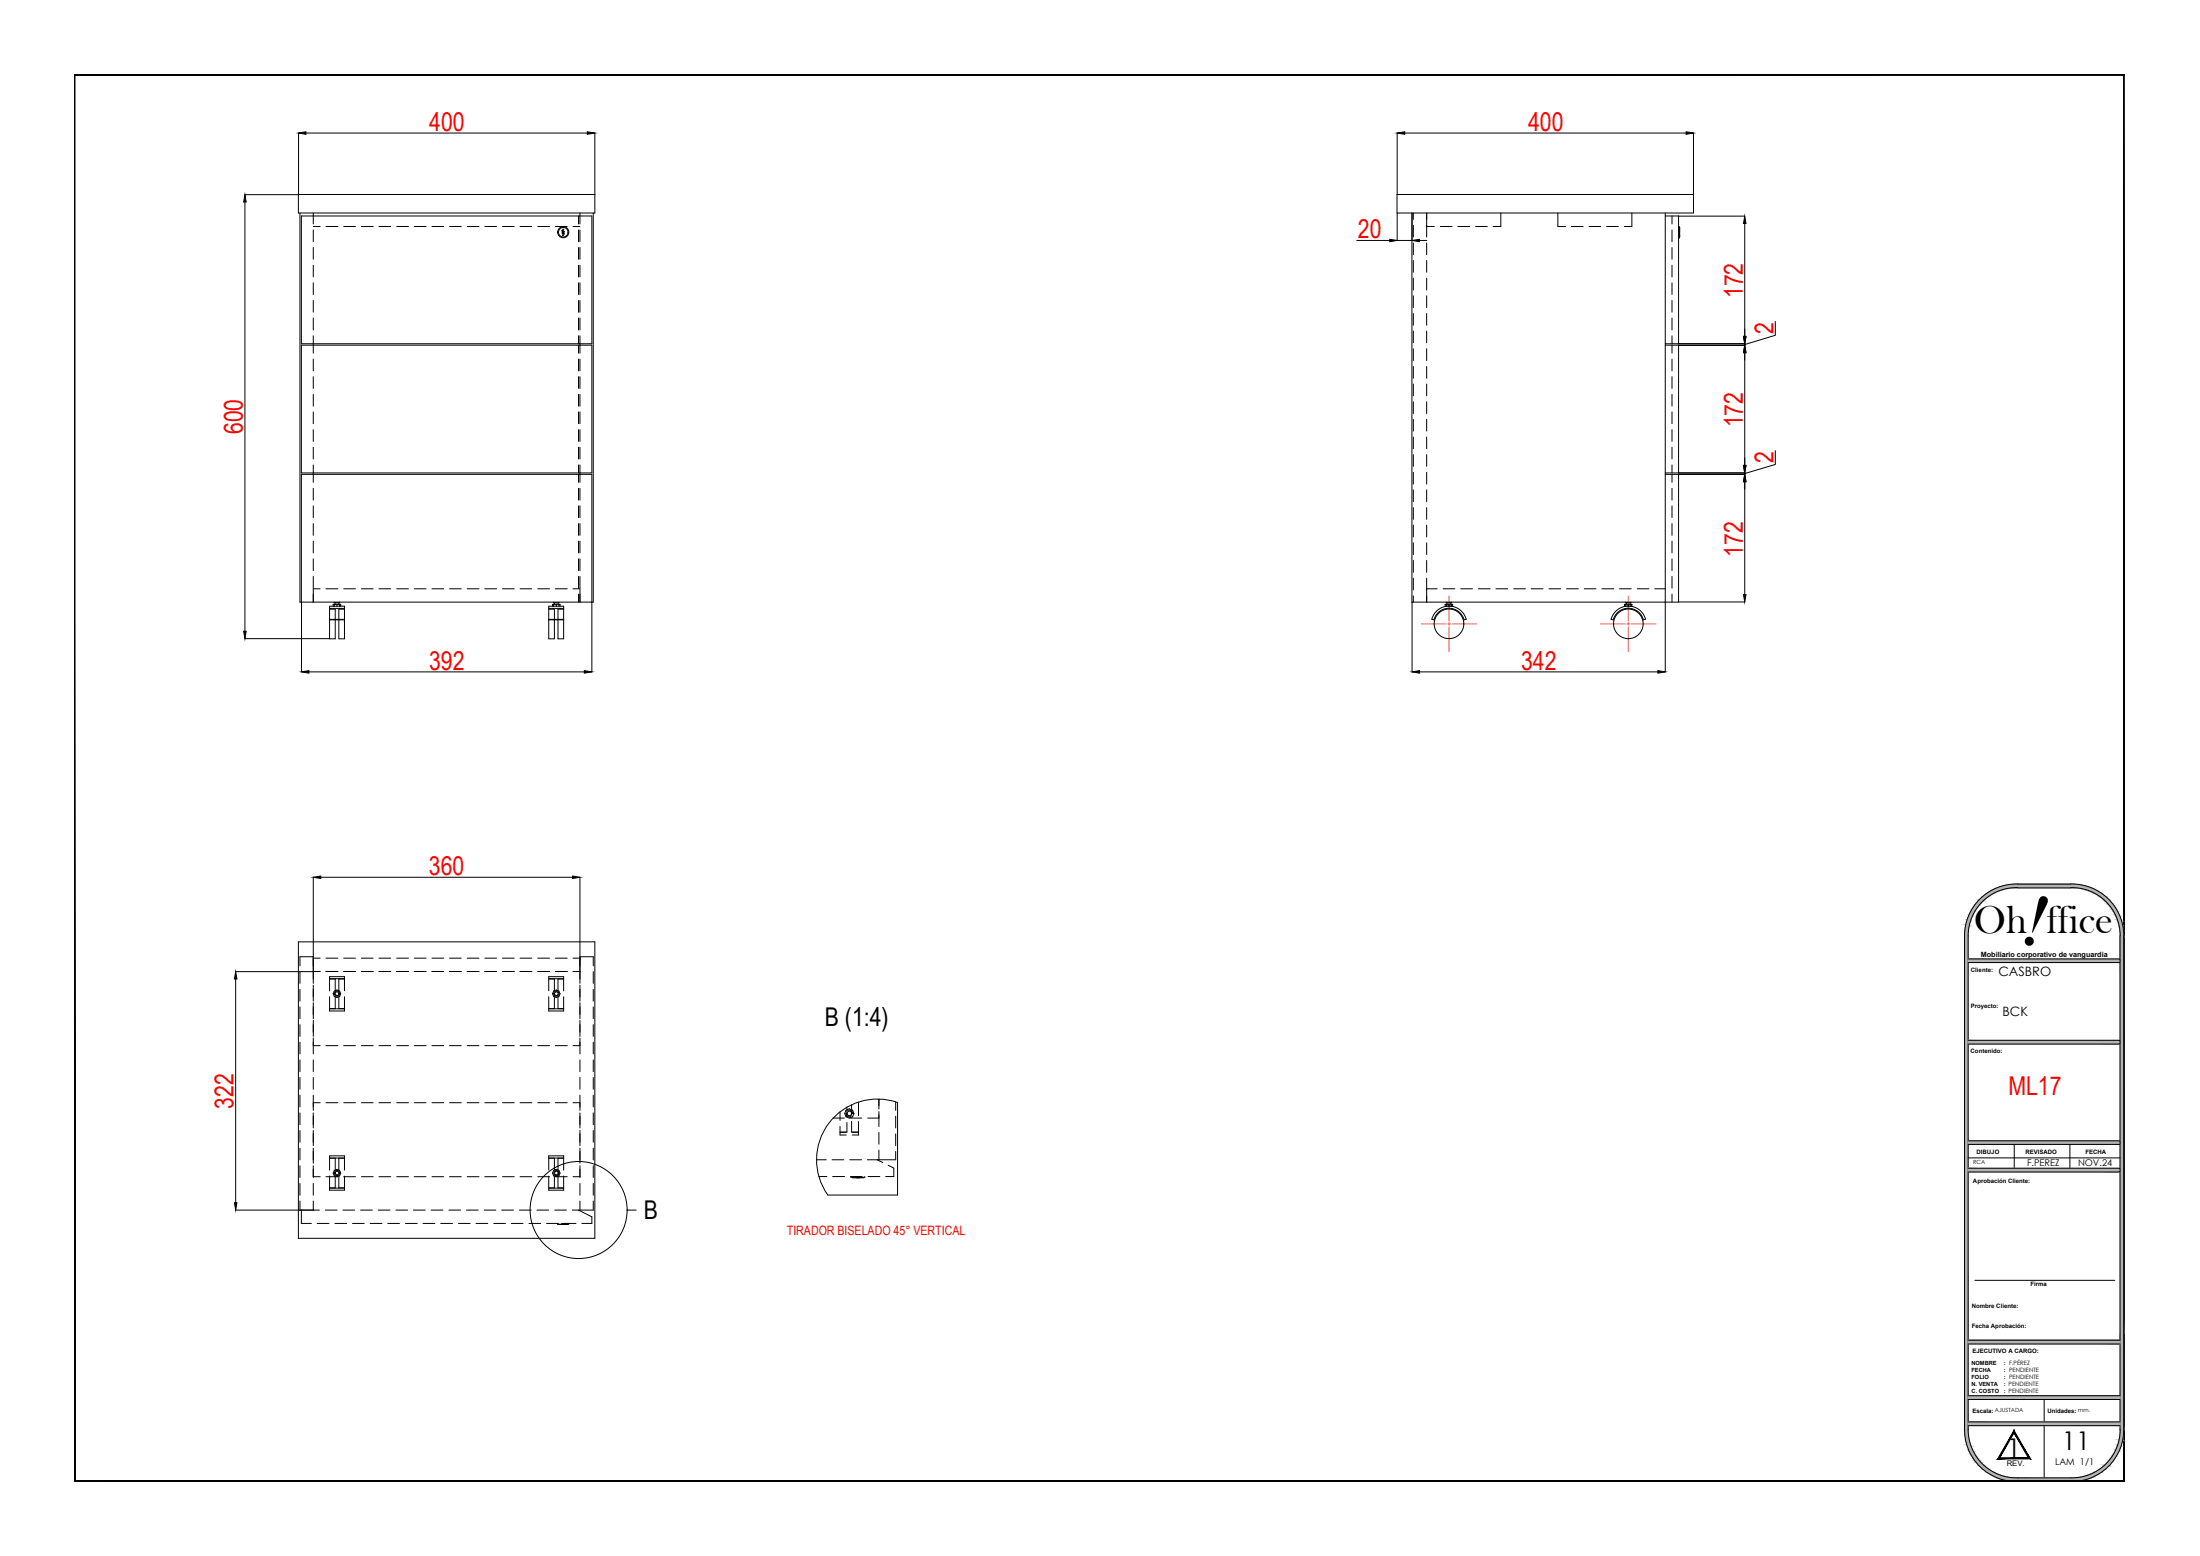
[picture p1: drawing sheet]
<svg xmlns="http://www.w3.org/2000/svg" width="594mm" height="420mm" viewBox="0 0 594 420" stroke-linecap="round" stroke-linejoin="round" font-family="sans-serif">
<g fill="#000" stroke="#000" stroke-width=".27">
<path d="M20 20.1v.2l553.6-.2zM20 20.3l553.6-.2v.2z"/>
<path d="M543.9 386.3v.6l4.4 7zM543.9 386.9l4.4 7-.6-.3zM539.4 393.9h8.9l-.6-.3zM539.4 393.9l.6-.3h7.7zM543.9 386.3l-4.5 7.6 .6-.3zM543.9 386.3v.6l-3.9 6.7z"/>
<path d="M20 400h553.6l-.2-.2zM20 400l.2-.2h553.2zM20 20.1v379.9l.2-.2zM20 20.1l.2 .2v379.5zM20 20.1l.2 .2 553.4-.2zM20.2 20.3l553.4-.2-.2 .2zM573.6 20.1l-.2 .2 .2 379.7zM573.4 20.3l.2 379.7-.2-.2z"/>
<path d="M20 400h553.6v-.2zM20 399.8h553.6l-553.6 .2z"/>
</g>
<g fill="none" stroke="#000" stroke-width=".27">
<path d="M544.9 239.8h14.2M544.9 238.7h14.2M544.9 239.7a13 13 0 0 0-13.4 13v133.4M544.9 238.7a14 14 0 0 0-14.4 14v133.4a13.9 13.9 0 0 0 14.4 13.9h14.2a14 14 0 0 0 14.4-13.9v-133.4a14 14 0 0 0-14.4-14M559.1 239.7a13 13 0 0 1 13.4 13M531.5 258.9h41v1h-41M572.5 252.7v133.4M531.5 280.9h41v1h-41M531.5 308h41v1h-41M531.5 315.5h41v1h-41M531.5 312.7h41M543.9 309v6.5"/>
<path d="M558.9 309v6.5M533.3 345.7h37.7M531.5 376.9h41M531.5 377.9h41M531.5 361.9h41M531.5 362.9h41M552 377.9v6M531.5 386a13 13 0 0 0 13.4 13.1h14.2M531.5 385h41M531.5 383.9h41M552 385v14.1M572.5 386a13 13 0 0 1-13.4 13.1"/>
</g>
<g fill="#b3b3b3" stroke="#b3b3b3" stroke-width=".27">
<path d="M544.9 238.7l15.6 .1zM543.4 238.8h17.1z"/>
<path d="M543.4 238.8l18.6 .2-1.5-.2zM541.9 239l1.5-.2 18.6 .2z"/>
<path d="M541.9 239l21.6 .3-1.5-.3zM540.5 239.3l1.4-.3 21.6 .3z"/>
<path d="M540.5 239.3l24.2 .5-1.2-.5zM539.3 239.8l1.2-.5 24.2 .5z"/>
<path d="M559.1 239.8h5.6zM559.1 239.8h5.6z"/>
<path d="M539.3 239.8h5.6zM539.2 239.8h4.3z"/>
<path d="M560.5 239.8h4.4zM560.5 239.8h4.4z"/>
<path d="M539.2 239.8h4.3zM539.1 239.8h4z"/>
<path d="M560.8 239.8l4.4 .1zM560.8 239.8l4.4 .1z"/>
<path d="M539.1 239.8h4zM538.8 239.9h3.3z"/>
<path d="M561.8 239.9l4 .4-.6-.4zM561.8 239.9l4 .4h-2.6z"/>
<path d="M538.8 239.9l2 .4 1.3-.4zM538.1 240.3l.7-.4 2 .4z"/>
<path d="M563.2 240.3l3 .2-.4-.2zM563.2 240.3l3 .2h-2.5z"/>
<path d="M538.1 240.3l2.1 .2 .6-.2zM537.7 240.5l.4-.2 2.1 .2z"/>
<path d="M563.7 240.5l2.9 .2-.4-.2zM563.7 240.5l2.9 .2h-2.1z"/>
<path d="M537.7 240.5l1.8 .2 .7-.2zM537.3 240.7l.4-.2 1.8 .2z"/>
<path d="M564.5 240.7l3 .5-.9-.5zM564.5 240.7l3 .5h-1.9z"/>
<path d="M537.3 240.7l1.1 .5 1.1-.5zM536.5 241.2l.8-.5 1.1 .5z"/>
<path d="M565.6 241.2l2 .1zM565.6 241.2l2 .1z"/>
<path d="M536.5 241.2h1.9zM536.3 241.3h1.9z"/>
<path d="M565.8 241.3l2.8 .8-1-.8zM565.8 241.3l2.8 .8h-1.7z"/>
<path d="M536.3 241.3l.8 .8 1.1-.8zM535.4 242.1l.9-.8 .8 .8z"/>
<path d="M566.9 242.1l1.8 .1zM566.9 242.1l1.8 .1z"/>
<path d="M535.4 242.1h1.7zM535.3 242.2h1.6z"/>
<path d="M567.1 242.2l2.3 .7-.7-.7zM567.1 242.2l2.3 .7h-1.4z"/>
<path d="M535.3 242.2l.7 .7 .9-.7zM535.3 242.2l.7 .7h-1.5z"/>
<path d="M568 242.9l1.7 .3-.3-.3zM568 242.9l1.7 .3h-1.4z"/>
<path d="M534.5 242.9l1.2 .3 .3-.3zM534.5 242.9l1.2 .3h-1.5z"/>
<path d="M568.3 243.2l2 .7-.6-.7zM568.3 243.2l2 .7h-1.3z"/>
<path d="M534.2 243.2l.7 .7 .8-.7zM534.2 243.2l.7 .7h-1.2z"/>
<path d="M569 243.9l1.7 .5-.4-.5zM569 243.9l1.7 .5h-1.3z"/>
<path d="M533.7 243.9l.9 .5 .3-.5zM533.7 243.9l.9 .5h-1.4z"/>
<path d="M569.4 244.4l1.7 .6-.4-.6zM569.4 244.4l1.7 .6h-1.2z"/>
<path d="M533.2 244.4l.8 .6 .6-.6zM533.2 244.4l.8 .6h-1.1z"/>
<path d="M569.9 245l1.6 .6-.4-.6zM569.9 245l1.6 .6h-1.2z"/>
<path d="M532.9 245l.7 .6 .4-.6zM532.9 245l.7 .6h-1.2z"/>
<path d="M570.3 245.6l1.5 .5-.3-.5zM570.3 245.6l1.5 .5h-1.1z"/>
<path d="M532.4 245.6l.9 .5 .3-.5zM532.4 245.6l.9 .5h-1.2z"/>
<path d="M570.7 246.1l1.5 .9-.4-.9zM570.7 246.1l1.5 .9h-1.1z"/>
<path d="M532.1 246.1l.8 .9 .4-.9zM532.1 246.1l.8 .9h-1.2z"/>
<path d="M571.1 247l1.3 .3-.2-.3zM571.1 247l1.3 .3h-1.1z"/>
<path d="M531.7 247l1 .3 .2-.3zM531.7 247l1 .3h-1.1z"/>
<path d="M571.3 247.3l1.5 1-.4-1zM571.3 247.3l1.5 1h-1.1z"/>
<path d="M531.6 247.3l.7 1 .4-1zM531.6 247.3l.7 1h-1.1z"/>
<path d="M571.7 248.3l1.2 .4-.1-.4zM571.7 248.3l1.2 .4h-1.1z"/>
<path d="M531.2 248.3l.9 .4 .2-.4zM531.2 248.3l.9 .4h-1z"/>
<path d="M571.8 248.7l1.4 1.1-.3-1.1zM571.8 248.7l1.4 1.1h-1.1z"/>
<path d="M531.1 248.7l.7 1.1 .3-1.1zM531.1 248.7l.7 1.1h-1z"/>
<path d="M572.1 249.8l1.1 .2v-.2zM572.1 249.8l1.1 .2h-1z"/>
<path d="M530.8 249.8l1 .2v-.2zM530.8 249.8l1 .2h-1.1z"/>
<path d="M572.2 250l1.2 1.2-.2-1.2zM572.2 250l1.2 1.2h-1z"/>
<path d="M530.7 250l.9 1.2 .2-1.2zM530.7 250l.9 1.2h-1z"/>
<path d="M572.4 251.2l1 .2zM572.4 251.2l1 .2z"/>
<path d="M530.6 251.2l1 .2zM530.6 251.2l1 .2z"/>
<path d="M572.4 251.4l1.1 1.3-.1-1.3zM572.4 251.4l1.1 1.3h-1z"/>
<path d="M530.5 251.4l1 1.3 .1-1.3zM530.5 251.4l1 1.3h-1z"/>
<path d="M572.5 252.7l1 107.5v-107.5zM572.5 252.7l1 107.5h-1z"/>
<path d="M530.5 252.7l1 107.5v-107.5zM530.5 252.7l1 107.5h-1z"/>
<path d="M572.5 360.2l1 25.9v-25.9zM572.5 360.2l1 25.9h-1z"/>
<path d="M530.5 360.2l1 25.9v-25.9zM530.5 360.2l1 25.9h-1z"/>
<path d="M572.5 386.1l.9 1.4 .1-1.4zM572.5 386.1l.9 1.4h-1z"/>
<path d="M530.5 386.1l1.1 1.4-.1-1.4zM530.5 386.1l1.1 1.4h-1.1z"/>
<path d="M572.4 387.5h1zM572.4 387.5h1z"/>
<path d="M530.5 387.5h1.1zM530.5 387.5h1.1z"/>
<path d="M572.4 387.5l.8 1.3 .2-1.3zM572.4 387.5l.8 1.3h-1z"/>
<path d="M530.6 387.5l1.2 1.3-.2-1.3zM530.6 387.5l1.2 1.3h-1.1z"/>
<path d="M572.2 388.8l1 .2v-.2zM572.2 388.8l1 .2h-1.1z"/>
<path d="M530.7 388.8l1.1 .2v-.2zM530.7 388.8l1.1 .2h-1z"/>
<path d="M572.1 389l.8 1.2 .3-1.2zM572.1 389l.8 1.2h-1.1z"/>
<path d="M530.8 389l1.3 1.2-.3-1.2zM530.8 389l1.3 1.2h-1z"/>
<path d="M571.8 390.2l1 .3 .1-.3zM571.8 390.2l1 .3h-1.1z"/>
<path d="M531.1 390.2l1.2 .3-.2-.3zM531.1 390.2l1.2 .3h-1.1z"/>
<path d="M571.7 390.5l.7 .9 .4-.9zM571.7 390.5l.7 .9h-1.1z"/>
<path d="M531.2 390.5l1.5 .9-.4-.9zM531.2 390.5l1.5 .9h-1.1z"/>
<path d="M571.3 391.4l.9 .5 .2-.5zM571.3 391.4l.9 .5h-1.1z"/>
<path d="M531.6 391.4l1.3 .5-.2-.5zM531.6 391.4l1.3 .5h-1.2z"/>
<path d="M571.1 391.9l.7 .8 .4-.8zM571.1 391.9l.7 .8h-1.1z"/>
<path d="M531.7 391.9l1.6 .8-.4-.8zM531.7 391.9l1.6 .8h-1.2z"/>
<path d="M570.7 392.7l.8 .5 .3-.5zM570.7 392.7l.8 .5h-1.2z"/>
<path d="M532.1 392.7l1.5 .5-.3-.5zM532.1 392.7l1.5 .5h-1.2z"/>
<path d="M570.3 393.2l.8 .6 .4-.6zM570.3 393.2l.8 .6h-1.2z"/>
<path d="M532.4 393.2l1.6 .6-.4-.6zM532.4 393.2l1.6 .6h-1.1z"/>
<path d="M569.9 393.8l.8 .6 .4-.6zM569.9 393.8l.8 .6h-1.3z"/>
<path d="M532.9 393.8l1.7 .6-.6-.6zM532.9 393.8l1.7 .6h-1.4z"/>
<path d="M569.4 394.4l.9 .5 .4-.5zM569.4 394.4l.9 .5h-1.3z"/>
<path d="M533.2 394.4l1.7 .5-.3-.5zM533.2 394.4l1.7 .5h-1.2z"/>
<path d="M569 394.9l.7 .7 .6-.7zM568.3 395.6l.7-.7 .7 .7z"/>
<path d="M533.7 394.9l2 .7-.8-.7zM533.7 394.9l2 .7h-1.5z"/>
<path d="M568.3 395.6l1.1 .2 .3-.2zM568 395.8l.3-.2 1.1 .2z"/>
<path d="M534.2 395.6l1.8 .2-.3-.2zM534.2 395.6l1.8 .2h-1.5z"/>
<path d="M568 395.8l.7 .8 .7-.8zM567.1 396.6l.9-.8 .7 .8z"/>
<path d="M534.5 395.8l2.4 .8-.9-.8zM534.5 395.8l2.4 .8h-1.6z"/>
<path d="M567.1 396.6h1.6zM567.1 396.6l1.5 .1h-1.7z"/>
<path d="M535.3 396.6l1.8 .1zM535.3 396.6l1.8 .1z"/>
<path d="M566.9 396.7l.7 .8 1-.8zM565.8 397.5l1.1-.8 .7 .8z"/>
<path d="M535.4 396.7l2.8 .8-1.1-.8zM535.4 396.7l2.8 .8h-1.9z"/>
<path d="M565.8 397.5h1.8zM565.6 397.5h1.9z"/>
<path d="M536.3 397.5h2.1zM536.3 397.5h2.1z"/>
<path d="M565.6 397.5l1 .5 .9-.5zM564.5 398l1.1-.5 1 .5z"/>
<path d="M536.5 397.5l3 .5-1.1-.5zM536.5 397.5l3 .5h-2.2z"/>
<path d="M564.5 398l1.7 .3 .4-.3zM563.7 398.3l.8-.3 1.7 .3z"/>
<path d="M537.3 398l2.9 .3-.7-.3zM537.3 398l2.9 .3h-2.5z"/>
<path d="M563.7 398.3l2.1 .2 .4-.2zM563.2 398.5l.5-.2 2.1 .2z"/>
<path d="M537.7 398.3l3.1 .2-.6-.2zM537.7 398.3l3.1 .2h-2.7z"/>
<path d="M563.2 398.5l2 .4 .6-.4zM561.8 398.9l1.4-.4 2 .4z"/>
<path d="M538.1 398.5l4 .4-1.3-.4zM538.1 398.5l4 .4h-3.3z"/>
<path d="M561.8 398.9h3.4zM560.8 399h4.1z"/>
<path d="M538.8 398.9l4.3 .1zM538.8 398.9l4.3 .1z"/>
<path d="M560.8 399h4.1zM560.5 399h4.2z"/>
<path d="M539.1 399h4.4zM539.1 399h4.4z"/>
<path d="M560.5 399h4.2zM559.1 399.1h5.6z"/>
<path d="M539.2 399l5.7 .1zM539.2 399l5.7 .1z"/>
<path d="M539.3 399.1l24.2 .4 1.2-.4zM539.3 399.1l24.2 .4h-23z"/>
<path d="M540.5 399.5l21.5 .3 1.5-.3zM540.5 399.5l21.5 .3h-20.1z"/>
<path d="M541.9 399.8l18.6 .2 1.5-.2zM541.9 399.8l18.6 .2h-17.1z"/>
<path d="M543.4 400h17.1zM543.4 400h15.7z"/>
<path d="M531.5 308l41 1v-1zM531.5 308l41 1h-41z"/>
<path d="M531.5 383.9l41 1.1v-1.1zM531.5 383.9l41 1.1h-41z"/>
<path d="M531.5 315.5l41 1v-1zM531.5 315.5l41 1h-41z"/>
<path d="M531.5 376.9l41 1v-1zM531.5 376.9l41 1h-41z"/>
<path d="M531.5 280.9l41 1v-1zM531.5 280.9l41 1h-41z"/>
<path d="M531.5 258.9l41 1v-1zM531.5 258.9l41 1h-41z"/>
<path d="M531.5 361.9l41 1v-1zM531.5 361.9l41 1h-41z"/>
</g>
<g fill="none" stroke="#000" stroke-width=".27">
<path d="M80.6 35.9v16.7h-14.5M82.6 35.9h76M160.6 35.9v16.7M377.3 35.9v16.7M379.3 35.9h76M457.3 35.9v16.7M66.1 54.6v115.9M377.3 57.6v7.3h4v-7.3M453.3 58.4h17.8M366.4 64.9h8.9M383.3 64.9h2M471.1 60.4v30.4"/>
<path d="M453.3 93.2h17.8M453.3 92.8h17.8M471.1 93.2v-.4v.4M471.1 95.2v30.5M479.4 86.8v3.7l-8.3 2.5M453.3 128.1h17.8M453.3 127.7h17.8M471.1 128.1v-.4v.4M471.1 130.1v30.5M479.4 121.7v3.7l-8.3 2.5M66.1 172.5h22.9M81.4 162.5v18.9"/>
<path d="M159.8 162.5v18.9M381.3 162.5v18.9M449.7 162.5v18.9M453.3 162.5h17.8M83.4 181.4h74.4M383.3 181.4h64.4M84.6 236.9v25.5h-21M86.6 236.9h68M156.6 236.9v25.5M63.6 264.4v60.4M63.6 326.8h21"/>
</g>
<g fill="#000" stroke="#000" stroke-width=".27">
<path d="M80.6 35.9l2-.3v.7zM158.6 35.6l2 .3-2 .4zM377.3 35.9l2-.3v.7zM455.3 35.6l2 .3-2 .4zM66.1 52.6l.4 2h-.7zM375.3 64.6l2 .3-2 .4zM381.3 64.9l2-.3v.7zM471.1 58.4l.4 2h-.7zM471.1 93.2l.4 2h-.7zM470.8 90.8h.7l-.4 2zM471.1 128.1l.4 2h-.7zM470.8 125.7h.7l-.4 2z"/>
<path d="M65.8 170.5h.7l-.4 2zM470.8 160.6h.7l-.4 1.9zM81.4 181.4l2-.3v.7zM157.8 181.1l2 .3-2 .4zM381.3 181.4l2-.3v.7zM447.7 181.1l2 .3-2 .4zM84.6 236.9l2-.4v.7zM154.6 236.5l2 .4-2 .3zM63.6 262.4l.4 2h-.7zM63.3 324.8h.7l-.4 2z"/>
</g>
<!-- layer: MD_Annotation -->
<g fill="none" stroke="#000" stroke-width=".27">
<path d="M169.3 326.8h2.5"/>
<circle cx="156.2" cy="326.7" r="13.1"/>
</g>
<path d="M383.8 168.5h6.7M390.9 168.5h.8M391.3 160.9v6.8M391.3 168v.9M391.3 169.3v6.7M392.1 168.5h6.7M432.2 168.5h6.7M439.3 168.5h.8M439.7 160.9v6.8M439.7 168v.9M439.7 169.3v6.7M440.5 168.5h6.7" fill="none" stroke="#cd6928" stroke-width=".27"/>
<!-- layer: MD_Visible -->
<g fill="none" stroke="#000" stroke-width=".27">
<path d="M80.6 52.5h80v5h-80zM81 57.5v105.1h79.2v-105.1M81.4 58.3h78.4v34.5h-78.4zM84.6 57.5v.8M156.6 57.5v.8M377.2 52.5h80.1v5h-80.1zM381.3 57.5v105.1h72v-34.5h-3.6M449.7 58.3h3.6v34.5h-3.6M449.7 57.5v105.1M152.1 63.1l-.2 .4 .2 .1 .2-.4M152.2 63l.2 .2M152.2 62.8v.2"/>
<path d="M152.3 62.5l-.4-.2 .3-.3-.1-.1-.4 .4 .4 .3-.3 .3 .2 .2M152.3 62.7l-.1 .1M152.4 62.5v.2M453.3 61.2h.2v3h-.2M453.5 61.4l.1 .1M453.6 61.5l-.1 2.5M81.4 93.2h78.4v34.5h-78.4zM84.6 92.8v.4M156.6 92.8v.4M449.7 93.2h3.6v34.5h-3.6M84.6 127.7v.4M156.6 127.7v.4"/>
<path d="M81.4 162.6v-34.5h78.4v34.5M89 167.4v5.1h1.5v-5.1M89 167.2v-3.5h4v3.5M89 167.2h4M89 167.4h4M89 167.2v.2M90 163.7v-.5h2v.5M90.3 162.6v.2h1.4v-.2M90.3 163.2v.5M90.5 162.8v.4M91 163.2v.5M91.5 167.4v5.1h1.5v-5.1"/>
<path d="M91.5 162.8v.4M91.7 163.2v.5M93 167.2v.2M148.2 167.4v5.1h1.5v-5.1M148.2 167.2v-3.5h4v3.5M148.2 167.2h4M148.2 167.4h4M148.2 167.2v.2M149.2 163.7v-.5h2v.5M149.5 162.6v.2h1.4v-.2M149.5 163.2v.5M149.7 162.8v.4"/>
<path d="M150.2 163.2v.5M150.7 167.4v5.1h1.5v-5.1M150.7 162.8v.4M150.9 163.2v.5M152.2 167.2v.2M387.2 167.4a4.2 4.2 0 0 1 4.1-3.2 4.2 4.2 0 0 1 4 3.2l.6-.2a4.8 4.8 0 0 0-4.6-3.6 4.8 4.8 0 0 0-4.7 3.6l.6 .2M390.2 163.2h2.1v.5h-2.1zM390.5 162.6v.2h1.5v-.2M390.5 163.2v.5M390.8 162.8v.4M391.3 163.2v.5M391.8 162.8v.4"/>
<path d="M392 163.2v.5M435 167.2l.6 .2a4.2 4.2 0 0 1 4.1-3.2 4.2 4.2 0 0 1 4.1 3.2M435.1 167.2a4.8 4.8 0 0 1 4.6-3.6 4.8 4.8 0 0 1 4.7 3.6M438.7 163.2h2v.5h-2zM439 162.6v.2h1.4v-.2M439 163.2v.5M439.2 162.8v.4M439.7 163.2v.5M440.2 162.8v.4M440.4 163.2v.5M444.3 167.2l-.5 .2M80.6 254.3h80v80.1h-80z"/>
<path d="M242.4 297.7a16.4 16.4 0 0 0-18.6 5.6 16.4 16.4 0 0 0-.3 19.4h18.9v-24.9"/>
<circle cx="152.1" cy="62.7" r="1.29"/>
<circle cx="152.1" cy="62.7" r="1.5"/>
<circle cx="391.3" cy="168.5" r="4"/>
<circle cx="439.7" cy="168.5" r="4"/>
</g>
<!-- layer: MD_Hidden -->
<g fill="none" stroke="#000" stroke-width=".27">
<path d="M84.6 58.3v2.2M156.2 58.3v2.2M156.6 58.3v2.2M381.6 57.5v1.8M385.2 57.5v6.5M405.3 57.5v3.7h-2.1M420.7 57.5v3.7h2.1M440.7 57.5v3.7h-2.1M451.5 58.3v2.2M84.6 62.1v3.2M84.6 66.8v3.2M84.6 71.6v3.2"/>
<path d="M84.6 76.4v3.1M84.6 61.2h1.9M88 61.2h3.2M92.8 61.2h3.2M97.6 61.2h3.2M102.3 61.2h3.2M107.1 61.2h3.2M111.9 61.2h3.1M116.6 61.2h3.2M121.4 61.2h3.2M126.2 61.2h3.1M130.9 61.2h3.2"/>
<path d="M135.7 61.2h3.2M140.4 61.2h3.2M145.2 61.2h3.2M150 61.2h3.2M154.7 61.2h1.9M156.2 62.1v3.2M156.2 66.8v3.2M156.2 71.6v3.2M156.2 76.4v3.1M156.6 62.1v3.2M156.6 66.8v3.2M156.6 71.6v3.2"/>
<path d="M156.6 76.4v3.1M381.6 60.8v3.2M381.6 65.6v3.2M381.6 70.3v3.2M381.6 75.1v3.2M381.6 79.9v3.1M385.2 61.2h2.1M385.2 65.6v3.2M385.2 70.3v3.2M385.2 75.1v3.2M385.2 79.9v3.1M388.9 61.2h3.2"/>
<path d="M393.7 61.2h3.1M398.5 61.2h3.1M424.3 61.2h3.2M429.1 61.2h3.2M433.8 61.2h3.2M451.5 62.1v3.2M451.5 66.8v3.2M451.5 71.6v3.2M451.5 76.4v3.1M453.3 61.9h.3M453.3 62h.3M453.3 62.3h.3"/>
<path d="M453.3 63.6h.3M453.3 63.5h.3M453.3 62.6h.3M84.6 81.1v3.2M84.6 85.9v3.2M84.6 90.7v2.1M84.6 93.2v2.2M84.6 97v3.1M156.2 81.1v3.2M156.2 85.9v3.2M156.2 90.7v2.1M156.2 93.2v2.2"/>
<path d="M156.2 97v3.1M156.6 81.1v3.2M156.6 85.9v3.2M156.6 90.7v2.1M156.6 93.2v2.2M156.6 97v3.1M381.6 84.7v3.1M381.6 89.4v3.2M381.6 94.2v3.2M381.6 99v3.1M385.2 84.7v3.1M385.2 89.4v3.2"/>
<path d="M385.2 94.2v3.2M385.2 99v3.1M451.5 81.1v3.2M451.5 85.9v3.2M451.5 90.7v2.1M451.5 93.2v2.2M451.5 97v3.1M84.6 101.7v3.2M84.6 106.5v3.2M84.6 111.2v3.2M84.6 116v3.2M156.2 101.7v3.2"/>
<path d="M156.2 106.5v3.2M156.2 111.2v3.2M156.2 116v3.2M156.6 101.7v3.2M156.6 106.5v3.2M156.6 111.2v3.2M156.6 116v3.2M381.6 103.7v3.2M381.6 108.5v3.2M381.6 113.2v3.2M381.6 118v3.2M385.2 103.7v3.2"/>
<path d="M385.2 108.5v3.2M385.2 113.2v3.2M385.2 118v3.2M451.5 101.7v3.2M451.5 106.5v3.2M451.5 111.2v3.2M451.5 116v3.2M84.6 120.8v3.1M84.6 125.5v2.2M84.6 128.1v2.1M84.6 131.9v3.1M84.6 136.6v3.2"/>
<path d="M156.2 120.8v3.1M156.2 125.5v2.2M156.2 128.1v2.1M156.2 131.9v3.1M156.2 136.6v3.2M156.6 120.8v3.1M156.6 125.5v2.2M156.6 128.1v2.1M156.6 131.9v3.1M156.6 136.6v3.2M381.6 122.8v3.1M381.6 127.5v3.2"/>
<path d="M381.6 132.3v3.2M381.6 137.1v3.1M385.2 122.8v3.1M385.2 127.5v3.2M385.2 132.3v3.2M385.2 137.1v3.1M451.5 120.8v3.1M451.5 125.5v2.2M451.5 128.1v2.1M451.5 131.9v3.1M451.5 136.6v3.2M84.6 141.4v3.2"/>
<path d="M84.6 146.1v3.2M84.6 150.9v3.2M84.6 155.6v3.2M86.5 159h-1.9v3.6M88 159h3.2M92.8 159h3.2M97.6 159h3.2M102.3 159h3.2M107.1 159h3.2M111.9 159h3.1M116.6 159h3.2M121.4 159h3.2"/>
<path d="M126.2 159h3.1M130.9 159h3.2M135.7 159h3.2M140.4 159h3.2M145.2 159h3.2M150 159h3.2M154.7 159h1.9v3.6M156.2 141.4v3.2M156.2 146.1v3.2M156.2 150.9v3.2M156.2 155.6v3.2M156.6 141.4v3.2"/>
<path d="M156.6 146.1v3.2M156.6 150.9v3.2M156.6 155.6v3.2M381.6 141.8v3.2M381.6 146.6v3.2M381.6 151.3v3.2M381.6 156.1v3.2M385.2 159h2.9M385.2 141.8v3.2M385.2 146.6v3.2M385.2 151.3v3.2M385.2 156.1v6.5"/>
<path d="M389.7 159h3.2M394.4 159h3.2M399.2 159h3.2M404 159h3.1M408.7 159h3.2M413.5 159h3.2M418.3 159h3.1M423.1 159h3.1M427.8 159h3.2M432.6 159h3.2M437.3 159h3.2M442.1 159h3.2"/>
<path d="M446.8 159h2.9M451.5 141.4v3.2M451.5 146.1v3.2M451.5 150.9v3.2M451.5 155.6v3.2M89 164.5h1.5v2.9M89 164.3h4M93 164.5h-1.5v2.9M148.2 164.5h1.5v2.9M148.2 164.3h4M152.2 164.5h-1.5v2.9M156.2 160.4v2.2"/>
<path d="M381.6 160.9v1.7M451.5 160.4v2.2M84.6 258.7h1.9M88 258.7h3.2M92.8 258.7h3.2M97.6 258.7h3.2M102.3 258.7h3.2M107.1 258.7h3.2M111.9 258.7h3.1M116.6 258.7h3.2M121.4 258.7h3.2M126.2 258.7h3.1"/>
<path d="M130.9 258.7h3.2M135.7 258.7h3.2M140.4 258.7h3.2M145.2 258.7h3.2M150 258.7h3.2M154.7 258.7h1.9M81 260.8v-2.5h3.6v7.2M81 262.4v3.1M81 267.2v3.1M81 271.9v3.2M81 276.7v3.2M84.6 266v4.3"/>
<path d="M84.6 270.7v4.4M84.6 275.5v4.4M84.6 262.3h1.9M88 262.3h3.2M89 264.4h1.5v3.1M89 269.1v3.9h4v-3.9M89 272.4h4M89 264.3h4M90.5 269.1v3.3h-1.5M91.5 269.1v3.3h1.5M92.8 262.3h3.2M93 264.4h-1.5v3.2"/>
<path d="M93 267.5v-3.8h-4v3.9M97.6 262.3h3.2M102.3 262.3h3.2M107.1 262.3h3.2M111.9 262.3h3.1M116.6 262.3h3.2M121.4 262.3h3.2M126.2 262.3h3.1M130.9 262.3h3.2M135.7 262.3h3.2M140.4 262.3h3.2M145.2 262.3h3.2"/>
<path d="M148.2 264.4h1.5v3.2M148.2 267.5v-3.8h4v3.9M148.2 269.1v3.9h4v-3.9M148.2 272.4h4M148.2 264.3h4M149.7 269.1v3.3h-1.5M150 262.3h3.2M150.7 269.1v3.3h1.5M152.2 264.4h-1.5v3.1M154.7 262.3h1.9M156.6 266v4.3M156.6 270.7v4.4"/>
<path d="M156.6 275.5v4.4M160.2 260.8v-2.5h-3.6v7.2M160.2 262.4v3.1M160.2 267.2v3.1M160.2 271.9v3.2M160.2 276.7v3.2M81 281.4v3.2M81 286.2v3.2M81 290.9v3.2M81 295.7v3.2M84.6 280.3v4.3M84.6 286.2v3.2"/>
<path d="M84.6 290.9v3.2M84.6 295.7v4.1M84.6 282.3h1.9M84.6 297.8h1.9M88 282.3h3.2M88 297.8h3.2M92.8 282.3h3.2M92.8 297.8h3.2M97.6 282.3h3.2M97.6 297.8h3.2M102.3 282.3h3.2M102.3 297.8h3.2"/>
<path d="M107.1 282.3h3.2M107.1 297.8h3.2M111.9 282.3h3.1M111.9 297.8h3.1M116.6 282.3h3.2M116.6 297.8h3.2M121.4 282.3h3.2M121.4 297.8h3.2M126.2 282.3h3.1M126.2 297.8h3.1M130.9 282.3h3.2M130.9 297.8h3.2"/>
<path d="M135.7 282.3h3.2M135.7 297.8h3.2M140.4 282.3h3.2M140.4 297.8h3.2M145.2 282.3h3.2M145.2 297.8h3.2M150 282.3h3.2M150 297.8h3.2M154.7 282.3h1.9M154.7 297.8h1.9M156.6 280.3v4.3M156.6 286.2v3.2"/>
<path d="M156.6 290.9v3.2M156.6 295.7v4.1M160.2 281.4v3.2M160.2 286.2v3.2M160.2 290.9v3.2M160.2 295.7v3.2M228.7 298.9v2.6M228.9 299.9a.91 .91 0 0 1 1.4 .8M230 298.3v2.9M231.8 297.6v3.6M237.3 296.8v2.7M241.9 297.6v2.2"/>
<path d="M81 300.5v3.2M81 305.3v3.1M81 310v3.2M81 314.8v3.2M81 319.6v3.1M84.6 300.5v4.1M84.6 305.3v4.1M84.6 310v4.1M84.6 314.8v3.2M84.6 319.6v3.1M84.6 317.7h1.9M88 317.7h3.2"/>
<path d="M89 312.7h1.5v3.3M89 317.5v3.9h4v-3.8M89 316v-3.9h4v3.9M89 312.7h4M90.5 317.6v3.1h-1.5M91.5 317.5v3.2h1.5M92.8 317.7h3.2M93 312.7h-1.5v3.3M97.6 317.7h3.2M102.3 317.7h3.2M107.1 317.7h3.2M111.9 317.7h3.1"/>
<path d="M116.6 317.7h3.2M121.4 317.7h3.2M126.2 317.7h3.1M130.9 317.7h3.2M135.7 317.7h3.2M140.4 317.7h3.2M145.2 317.7h3.2M148.2 312.7h1.5v3.3M148.2 316v-3.9h4v3.9M148.2 312.7h4M149.7 317.5v3.2h-1.5M150 317.7h3.2"/>
<path d="M150.7 317.6v3.1h1.5M152.2 312.7h-1.5v3.3M152.2 317.5v3.9h-4v-3.8M154.7 317.7h1.9M156.6 300.5v4.1M156.6 305.3v4.1M156.6 310v4.1M156.6 314.8v3.2M156.6 319.6v3.1M160.2 300.5v3.2M160.2 305.3v3.1M160.2 310v3.2"/>
<path d="M160.2 314.8v3.2M160.2 319.6v3.1M220.4 313.2h2.7M221.1 317.7h2.2M224.7 313.2h3.2M224.8 317.7h3.3M224.9 301.9h3.1M226.8 304.2v2.3h1.7M226.8 300.2v2.3M226.8 305.8h1.7M228.4 300.7h.1M228.4 300.7a.91 .91 0 0 0 1.4 .7"/>
<path d="M228.7 303.1v2.6h-1.9M229.5 313.2h3.1M229.5 301.9h3.2M229.6 317.7h3.2M229.8 317.7v.2h3.7v-.2M230 302.8v2.9h1.8M230.1 317.9l.1 .1M230.1 305.8h1.7M230.2 318h3M230.2 300.7h.1M231.2 317.7v.3M231.3 317.7v.3"/>
<path d="M231.5 317.7v.3M231.7 317.7v.3M231.8 302.8v3.7h-1.7M231.9 317.7v.3M232 317.7v.3M232.1 317.7v.3M233.3 317.9l-.1 .1M234.3 301.9h3M234.4 317.7h3.2M236.9 313.2l1.5 .7M237.3 300.2v4M237.3 305.8v3.2"/>
<path d="M237.3 310.5v2.7M239.8 314.6l1.6 .8v2.3h-2.2M241.9 310.9v2.3h-7.7M241.9 301.4v3.2M241.9 306.2v3.2M81 324.3v2.5h5.2M81.4 326.8v3.6h2.7M84.6 324.3v2.5M85.7 330.4h3.1M87.9 326.8h3.1M89 320.8h4M90.4 330.4h3.2"/>
<path d="M92.6 326.8h3.2M95.2 330.4h3.2M97.4 326.8h3.2M100 330.4h3.1M102.1 326.8h3.2M104.7 330.4h3.2M106.9 326.8h3.2M109.5 330.4h3.2M111.6 326.8h3.2M114.2 330.4h3.2M116.4 326.8h3.2M119 330.4h3.2"/>
<path d="M121.2 326.8h3.2M123.8 330.4h3.2M126 326.8h3.1M128.5 330.4h3.2M130.7 326.8h3.2M133.3 330.4h3.2M135.5 326.8h3.2M138.1 330.4h3.1M140.3 326.8h3.1M142.8 330.4h3.2M145 326.8h3.2M147.6 330.4h3.2"/>
<path d="M148.2 320.8h4M149.8 326.8h3.2M150.6 330.4v.2h3v-.2M150.8 330.5l.1 .2M150.8 330.7h2.5M151.7 330.4v.3M151.8 330.4v.3M151.9 330.4v.3M152.1 330.4v.3M152.2 330.4v.3M153.4 330.5l-.1 .2M155.5 330.4h-3.1v.3"/>
<path d="M156.2 326.8l3.6 1.8v1.8h-2.7M156.6 324.3v2.5M160.2 324.3v2.5h-5.7"/>
<circle cx="91" cy="268.3" r="1.02"/>
<circle cx="91" cy="268.3" r=".49"/>
<circle cx="91" cy="268.3" r=".7"/>
<circle cx="150.2" cy="268.3" r="1.02"/>
<circle cx="150.2" cy="268.3" r=".7"/>
<circle cx="150.2" cy="268.3" r=".49"/>
<circle cx="91" cy="316.8" r="1.02"/>
<circle cx="91" cy="316.7" r=".7"/>
<circle cx="91" cy="316.7" r=".49"/>
<circle cx="150.2" cy="316.8" r="1.02"/>
<circle cx="150.2" cy="316.7" r=".49"/>
<circle cx="150.2" cy="316.7" r=".7"/>
<circle cx="229.4" cy="300.7" r=".61"/>
<circle cx="229.4" cy="300.7" r="1.25"/>
</g>
<text font-size="20.6" x="545.2" y="254.3" transform="rotate(19 545.2 254.3)">!</text>
<text font-size="10.7" x="533" y="251.9">Oh ffice</text>
<g font-size="7" fill="#f00">
<text x="115.9" y="35.3">400</text>
<text x="412.6" y="35.3">400</text>
<text x="366.7" y="64.4">20</text>
<text x="470.6" y="80.5" transform="rotate(-90 470.6 80.5)">172</text>
<text x="478.9" y="90.2" transform="rotate(-90 478.9 90.2)">2</text>
<text x="65.5" y="117.2" transform="rotate(-90 65.5 117.2)">600</text>
<text x="470.6" y="115.4" transform="rotate(-90 470.6 115.4)">172</text>
<text x="478.9" y="125.1" transform="rotate(-90 478.9 125.1)">2</text>
<text x="470.6" y="150.3" transform="rotate(-90 470.6 150.3)">172</text>
<text x="115.9" y="180.8">392</text>
<text x="410.8" y="180.8">342</text>
<text x="115.8" y="236.3">360</text>
<text x="63" y="299.3" transform="rotate(-90 63 299.3)">322</text>
<text x="542.3" y="295.6">ML17</text>
</g>
<g font-size="7">
<text x="222.8" y="277.1">B (1:4)</text>
<text x="173.9" y="329.3">B</text>
<text x="541.9" y="393.3">1</text>
<text x="556.8" y="391.7">11</text>
</g>
<g font-size="3.5">
<text x="539.6" y="263.6">CASBRO</text>
<text x="540.7" y="274.3">BCK</text>
</g>
<text font-size="3.5" fill="#f00" x="212.5" y="333.5">TIRADOR BISELADO 45° VERTICAL</text>
<g font-size="2.5">
<text x="547.4" y="314.8">F.PEREZ</text>
<text x="561.1" y="314.8">NOV.24</text>
<text x="555" y="395.5">LAM 1/1</text>
</g>
<text font-size="2.1" x="541.9" y="395.8">REV.</text>
<text font-size="2" x="534.9" y="258.4">Mobiliario corporativo de vanguardia</text>
<g font-size="1.6">
<text x="532.2" y="262.4">Cliente:</text>
<text x="532.2" y="272.1">Proyecto:</text>
<text x="532.1" y="284.3">Contenido:</text>
<text x="533.8" y="311.6">DIBUJO</text>
<text x="546.9" y="311.6">REVISADO</text>
<text x="563.1" y="311.6">FECHA</text>
<text x="532.8" y="319.4">Aprobación Cliente:</text>
<text x="548.3" y="347.1">Firma</text>
<text x="532.5" y="353.2">Nombre Cliente:</text>
<text x="532.5" y="358.5">Fecha Aprobación:</text>
<text x="532.7" y="365.2">EJECUTIVO A CARGO:</text>
<text x="532.7" y="381.5">Escala: AJUSTADA</text>
<text x="552.9" y="381.5">Unidades: mm.</text>
</g>
<g font-size="1.5">
<text x="532.8" y="314.4">RCA</text>
<text x="532.4" y="368.6">NOMBRE</text>
<text x="532.4" y="370.5">FECHA</text>
<text x="541.1" y="368.6">: F.PÉREZ</text>
<text x="541.1" y="370.5">: PENDIENTE</text>
<text x="532.4" y="372.3">FOLIO</text>
<text x="532.4" y="374.2">N. VENTA</text>
<text x="532.4" y="376">C. COSTO</text>
<text x="541.1" y="372.3">: PENDIENTE</text>
<text x="541.1" y="374.2">: PENDIENTE</text>
<text x="541.1" y="376">: PENDIENTE</text>
</g>
</svg>
